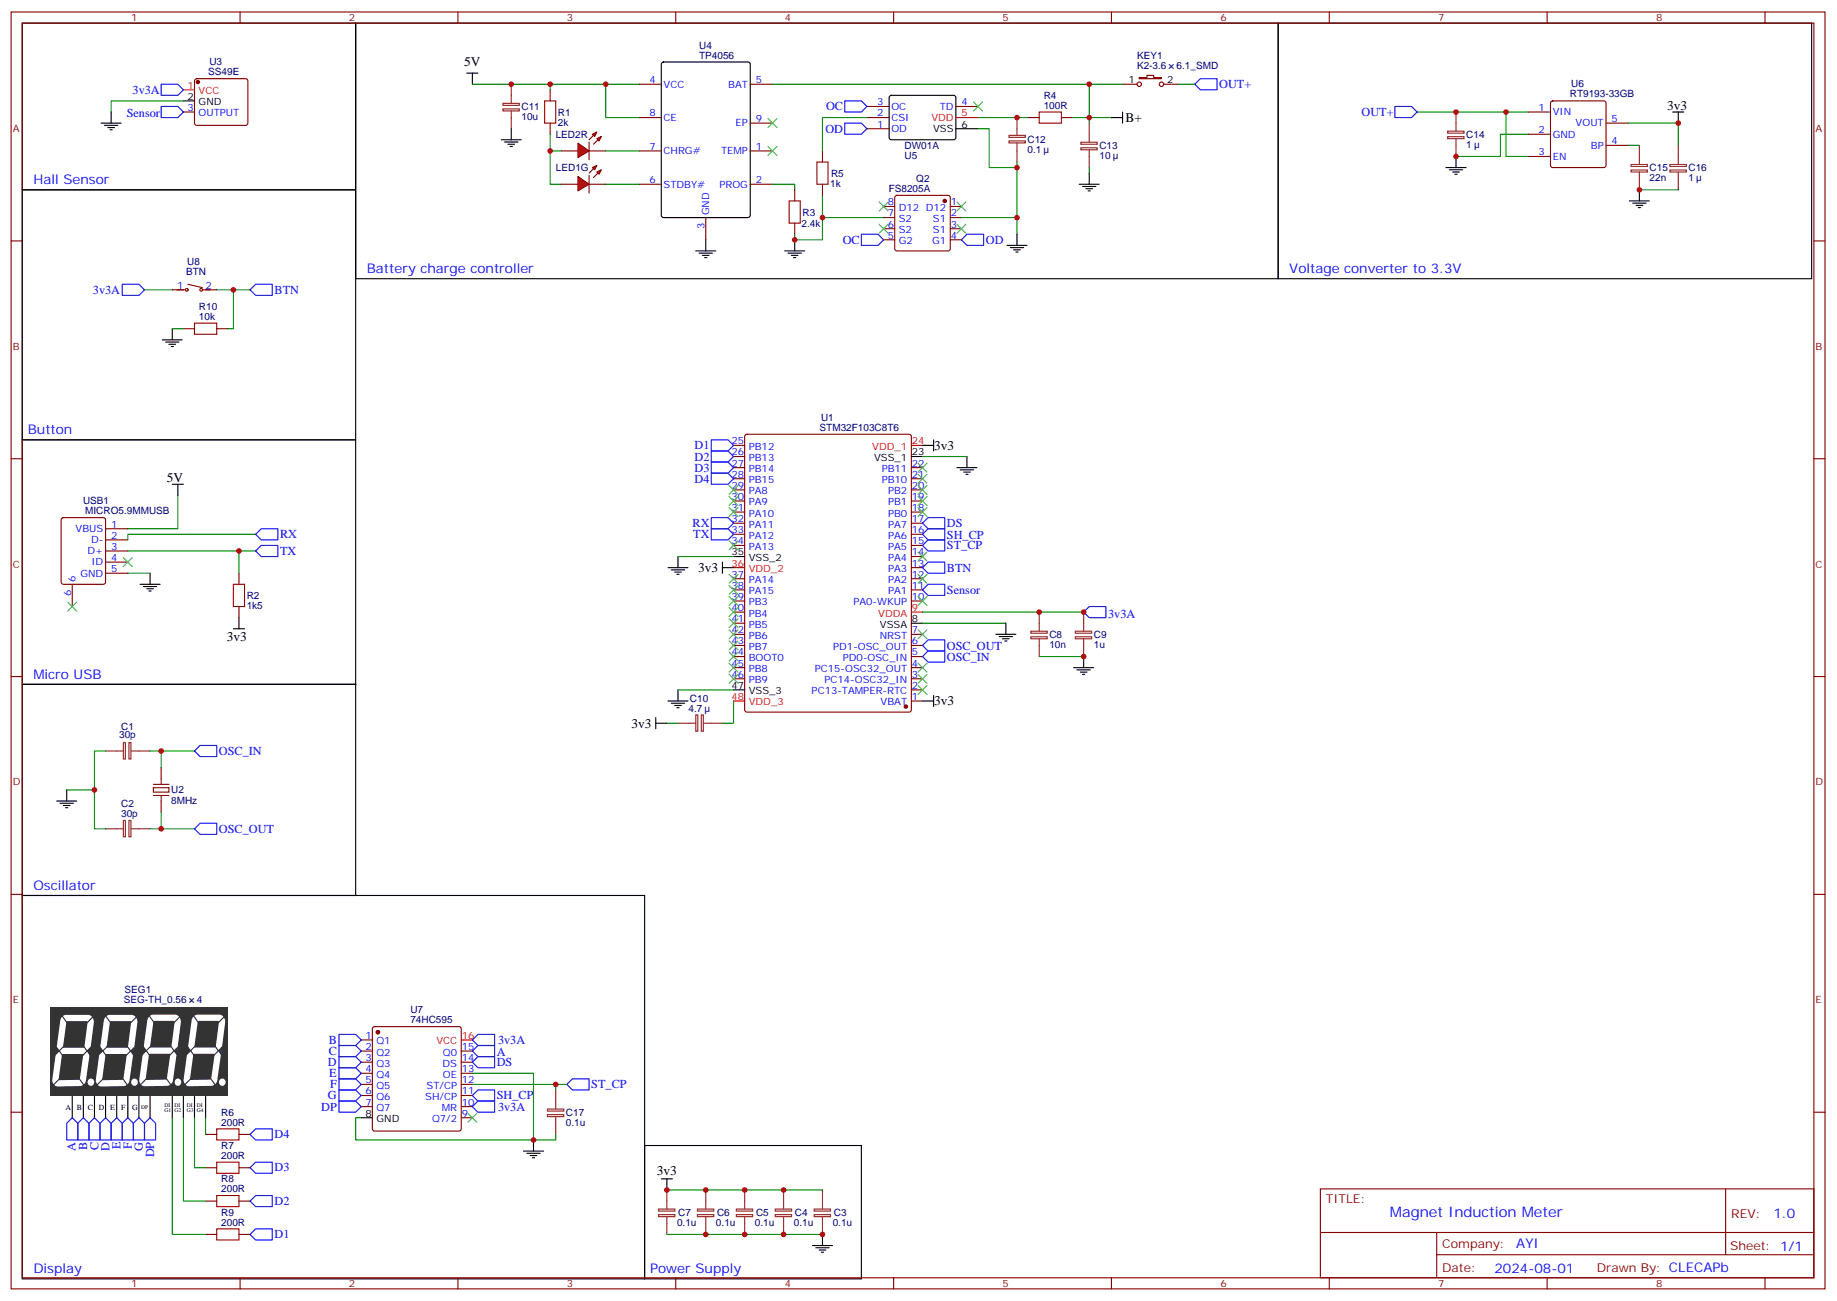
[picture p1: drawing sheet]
<svg xmlns="http://www.w3.org/2000/svg" width="583mm" height="413mm" viewBox="0 0 583 413" stroke-linecap="round" stroke-linejoin="round" font-family="sans-serif">
<g fill="none" stroke="#870000" stroke-width=".35">
<path d="M58.2 35.6h3.5M62 25.2l.4-.2h15.6l.5 .2 .2 .5v13.4l-.3 .5-.4 .2h-15.6l-.5-.2-.2-.5v-13.4zM202.8 26.7h7.1M202.8 37.3h7.1M238.1 26.7h7.1M238.1 39.1h7.1M202.8 47.9h7.1M202.8 58.5h7.1M238.1 47.9h7.1M238.1 58.5h7.1M224 69.1v7M236.6 138.1l.5-.2h51.5l.6 .4 .1 87.1-.5 .6-51.7 .1-.7-.5v-87z"/>
<path d="M232.8 159h3.6M232.8 155.5h3.6M232.8 152h3.6M232.8 148.4h3.6M232.8 141.4h3.6M232.8 144.9h3.6M289.3 159h3.5M289.3 155.5h3.5M289.3 152h3.5M289.3 148.4h3.5M19.6 164.5l.5-.2h12.7l.7 .5v20l-.4 .6-13 .1-.6-.5-.1-20zM33.5 167.9h7.1"/>
<path d="M33.5 171.4h7.1M33.5 174.9h7.1M33.5 178.4h7.1M232.8 173.1h3.6M232.8 169.6h3.6M232.8 166.1h3.6M232.8 162.6h3.6M289.3 176.7h3.5M289.3 173.1h3.5M289.3 169.6h3.5M289.3 166.1h3.5M289.3 162.6h3.5"/>
<path d="M22.9 185.5v7M33.5 182h7.1M75.8 182v3.5M75.8 192.5v3.6M232.8 190.8h3.6M232.8 187.3h3.6M232.8 183.7h3.6M232.8 194.3h3.6M232.8 197.8h3.6M289.3 190.8h3.5M289.3 187.3h3.5M289.3 183.7h3.5"/>
<path d="M289.3 180.2h3.5M232.8 215.5h3.6M232.8 211.9h3.6M232.8 208.4h3.6M232.8 204.9h3.6M232.8 201.4h3.6M289.3 219h3.5M289.3 215.5h3.5M289.3 211.9h3.5M289.3 208.4h3.5M289.3 204.9h3.5M289.3 201.4h3.5"/>
<path d="M289.3 222.5h3.5M48.7 250h4.9v1.5h-4.9zM51.2 243.7v3.5M51.2 254.3v3.5"/>
</g>
<g fill="#870000" stroke="#870000" stroke-width=".35">
<circle cx="287.5" cy="224.3" r=".53"/>
<circle cx="62.8" cy="26" r=".53"/>
</g>
<g fill="none" stroke="#000" stroke-width=".35">
<path d="M7.1 7.3h105.8v53h-105.8zM210.1 19.9l.5-.2h26.8l.7 .4v48.3l-.4 .6-27.1 .1-.6-.5-.1-48.2zM32.1 39.1h6.4M33.2 39.8h4.2M35.3 35.6v3.5M58.2 32h3.5M148.2 23.2h3.5M149.9 23.2v3.5M34.2 40.5h2.1M34.9 41.2h.7M220.8 79.7h6.4M224 76.1v3.6"/>
<path d="M221.9 80.4h4.2M223 81.1h2.1M223.7 81.8h.7M7.1 139.6h105.8v77.6h-105.8zM54.7 153.7h3.5M56.4 153.7v3.6M289.3 144.9h3.5M303.7 148.4h6.4M304.8 149.2h4.2M305.9 149.9h2.1M306.6 150.6h.7M306.9 144.9v3.5"/>
<path d="M215.2 176.7v3.5M232.8 176.7h3.6M44.4 185.5h6.4M45.5 186.2h4.2M46.6 186.9h2.1M47.3 187.6h.7M47.6 182v3.5M74.1 199.6h3.5M75.8 196.1v3.5M212 180.2h6.4M213.1 180.9h4.2M214.1 181.6h2.2"/>
<path d="M214.8 182.3h.7M289.3 197.8h3.5M319.3 197.8v3.6M7.1 217.2h105.8v67.1h-105.8zM215.2 219v3.5M232.8 219h3.6M316.1 201.4h6.3M317.1 202.1h4.3M318.2 202.8h2.1M318.9 203.5h.7M340.8 211.9h6.3M341.8 212.7h4.3"/>
<path d="M342.9 213.4h2.1M343.6 214.1h.7M344 208.4v3.5M212 222.5h6.4M213.1 223.2h4.2M214.1 223.9h2.2M214.8 224.6h.7M18 254.3h6.3M19 255h4.3M20.1 255.7h2.1M20.8 256.4h.7M21.2 250.8v3.5"/>
<path d="M204.6 363.6h68.8v42.4h-68.8zM209.9 374.2h3.5M211.7 374.2v3.6M257.9 395.4h6.3M258.9 396.1h4.3M260 396.8h2.1M260.7 397.5h.7M261.1 391.9v3.5"/>
</g>
<path d="M58.2 28.5h3.5M289.3 141.4h3.5M232.8 180.2h3.6M289.3 194.3h3.5M232.8 222.5h3.6" fill="none" stroke="#f00" stroke-width=".35"/>
<g fill="none" stroke="#008700" stroke-width=".35">
<path d="M58.2 32h-22.9v3.6M56.4 157.3v10.6h-15.8M292.8 144.9h14.1M40.6 174.9h35.2v7.1M75.8 174.9h5.3M81.1 169.6h-40.5v1.8M215.2 176.7h17.6M292.8 197.8h26.5M215.2 219h17.6M329.8 208.4h14.2M33.5 238.4h-3.5v24.7h3.5M47.6 238.4h3.6v5.3"/>
<path d="M51.2 238.4h10.5M211.7 229.6h3.5M232.8 222.5v7.1h-3.5M21.2 250.8h8.8M51.2 257.8v5.3h-3.6M51.2 263.1h10.5M211.7 377.8h49.4M211.7 391.9h49.4"/>
</g>
<path d="M74.1 185.5h3.5v7h-3.5z" fill="none" stroke="#a10000" stroke-width=".35"/>
<path d="M48.7 252.5h4.9M48.7 249h4.9M51.2 247.2v1.8M51.2 252.5v1.8" fill="none" stroke="#871200" stroke-width=".35"/>
<g fill="none" stroke="#8c2424" stroke-width=".35">
<path d="M329.8 194.3v6M344 194.3v6M327.2 200.4h5.2v.6h-5.2zM327.2 202.1h5.2v.7h-5.2zM329.8 202.8v5.6M341.3 200.4h5.2v.6h-5.2zM341.3 202.1h5.2v.7h-5.2zM344 202.8v5.6M33.5 238.4h5.7M39.2 235.8h.6v5.1h-.6zM40.9 235.8h.7v5.1h-.7zM41.6 238.4h6"/>
<path d="M215.2 229.6h5.6M220.8 226.9h.7v5.2h-.7zM222.6 226.9h.6v5.2h-.6zM223.3 229.6h6M33.5 263.1h5.7M39.2 260.5h.6v5.1h-.6zM40.9 260.5h.7v5.1h-.7zM41.6 263.1h6M211.7 377.8v6M224 377.8v6M236.4 377.8v6M248.7 377.8v6"/>
<path d="M261.1 377.8v6M209 383.8h5.2v.7h-5.2zM209 385.6h5.2v.6h-5.2zM211.7 386.2v5.7M221.4 383.8h5.2v.7h-5.2zM221.4 385.6h5.2v.6h-5.2zM224 386.2v5.7M233.7 383.8h5.2v.7h-5.2zM233.7 385.6h5.2v.6h-5.2zM236.4 386.2v5.7M246.1 383.8h5.1v.7h-5.1zM246.1 385.6h5.1v.6h-5.1z"/>
<path d="M248.7 386.2v5.7M258.4 383.8h5.2v.7h-5.2zM258.4 385.6h5.2v.6h-5.2zM261.1 386.2v5.7"/>
</g>
<path d="M51.2 26.7h5.2l1.8 1.8-1.8 1.8h-5.2zM51.2 33.8h5.2l1.8 1.8-1.8 1.7h-5.2zM81.1 169.6l1.8-1.7h5.3v3.5h-5.3zM82.9 173.1h5.3v3.6h-5.3l-1.8-1.8zM225.8 164.3h5.3l1.7 1.8-1.7 1.8h-5.3zM225.8 167.9h5.3l1.7 1.7-1.7 1.8h-5.3zM292.8 187.3l1.8-1.8h5.3v3.5h-5.3zM292.8 204.9l1.8-1.8h5.3v3.6h-5.3zM294.6 206.7h5.3v3.5h-5.3l-1.8-1.8zM61.7 238.4l1.8-1.8h5.3v3.6h-5.3zM61.7 263.1l1.8-1.8h5.3v3.6h-5.3z" fill="none" stroke="#00f" stroke-width=".35"/>
<path d="M39.2 177l2.8 2.8M42 177l-2.8 2.8" fill="none" stroke="#3c3" stroke-width=".35"/>
<g fill="#f00" stroke="#870000" stroke-width=".35">
<path d="M183.4 56l3.6 2.5-3.6 2.1z"/>
<path d="M187 55.7v5.6z"/>
</g>
<g fill="#870000" stroke="#870000" stroke-width=".35">
<path d="M187 55l1.4-1.4z"/>
<path d="M188.4 56.4l1.4-1.4z"/>
</g>
<g fill="#f00" stroke="#870000" stroke-width=".35">
<path d="M188 53.2l1.4-.7-.7 1.4z"/>
<path d="M189.4 54.6l1.5-.7-.8 1.4z"/>
</g>
<path d="M178.2 58.5h5.2M187 58.5h5.3" fill="none" stroke="#870000" stroke-width=".35"/>
<g fill="#f00" stroke="#870000" stroke-width=".35">
<path d="M183.4 45.4l3.6 2.5-3.6 2.1z"/>
<path d="M187 45.1v5.6z"/>
</g>
<g fill="#870000" stroke="#870000" stroke-width=".35">
<path d="M187 44.4l1.4-1.4z"/>
<path d="M188.4 45.8l1.4-1.4z"/>
</g>
<g fill="#f00" stroke="#870000" stroke-width=".35">
<path d="M188 42.6l1.4-.7-.7 1.4z"/>
<path d="M189.4 44l1.5-.7-.8 1.4z"/>
</g>
<g fill="none" stroke="#870000" stroke-width=".35">
<path d="M174.6 28.5v3.5M174.6 39.1v3.5M275.2 37.3h7M275.2 33.8h7M303.4 33.8h7M326.3 37.3h3.5M336.9 37.3h3.5M485.1 35.6h7M492.4 32.2l.4-.2h16.3l.5 .2 .2 .5v19.8l-.3 .5-.4 .2h-16.3l-.5-.2-.2-.5v-19.8zM509.8 39.1h7M178.2 47.9h5.2M187 47.9h5.3"/>
<path d="M261.1 47.9v3.5M261.1 58.5v3.5M275.2 40.9h7M485.1 42.6h7M485.1 49.7h7M509.8 46.1h7M252.2 60.3v3.5M252.2 70.8v3.6M280.5 65.5h3.5M280.5 69.1h3.5M280.5 72.6h3.5M280.5 76.1h3.5"/>
<path d="M284.2 62.2l.5-.2h16.2l.5 .2 .2 .5v16.3l-.2 .5-.5 .2h-16.2l-.5-.3-.2-.4v-16.3zM301.6 65.5h3.6M301.6 69.1h3.6M301.6 72.6h3.6M301.6 76.1h3.6"/>
</g>
<g fill="none" stroke="#008700" stroke-width=".35">
<path d="M192.3 26.7h-17.7v1.8M202.8 26.7h-10.5v10.6h10.5M275.2 37.3h-14.1v10.6M310.4 37.3h15.9M449.8 35.6h35.3M478 35.6v14.1h7.1M516.8 39.1h15.9v7M174.6 42.6v15.9h3.6M174.6 47.9h3.6M192.3 47.9h10.5M192.3 58.5h10.5M245.2 58.5h7v1.8"/>
<path d="M310.4 40.9h3.6v12.3h8.8M322.8 51.4v23M345.7 53.2v1.8M485.1 42.6h-8.9v7.1h-14.1M261.1 69.1v7h-8.9v-1.7M261.1 62v7.1h19.4M305.2 69.1h17.6M520.3 60.3h12.4"/>
</g>
<path d="M172.9 32h3.5v7.1h-3.5zM329.8 35.6h7.1v3.5h-7.1zM259.3 51.4h3.5v7.1h-3.5zM250.5 63.8h3.5v7h-3.5z" fill="none" stroke="#a10000" stroke-width=".35"/>
<g fill="none" stroke="#000" stroke-width=".35">
<path d="M112.9 7.3h292.8v81.2h-292.8zM405.7 7.3h169.3v81.2h-169.3zM282.5 30.5l.4-.2h20.1l.4 .7-.1 12.9-.6 .5-20-.1-.5-.6v-12.7zM530.9 35.6h3.6M532.7 35.6v3.5M159.1 44.4h6.4M160.2 45.1h4.2M161.2 45.8h2.1M161.9 46.5h.7M162.3 40.9v3.5M303.4 40.9h7M342.5 58.5h6.4"/>
<path d="M343.6 59.2h4.2M344.7 59.9h2.1M345.7 55v3.5M459 53.2h6.3M460 53.9h4.3M461.1 54.6h2.1M461.8 55.3h.7M462.1 49.7v3.5M249.1 79.7h6.3M252.2 76.1v3.6M319.6 77.9h6.4M320.7 78.6h4.2"/>
<path d="M321.7 79.3h2.1M322.8 74.4v3.5M345.4 60.6h.7M517.2 63.8h6.3M518.2 64.5h4.3M519.3 65.2h2.1M520 65.9h.7M520.3 60.3v3.5M250.1 80.4h4.3M251.2 81.1h2.1M251.9 81.8h.7M322.4 80h.7"/>
<path d="M22.9 347.8v7M26.5 347.8v7M30 347.8v7M33.5 347.8v7M37 347.8v7M40.6 347.8v7M44.1 347.8v7M47.6 347.8v7M54.7 347.8v7M58.2 347.8v7M61.7 347.8v7M65.3 347.8v7"/>
</g>
<g fill="none" stroke="#8c2424" stroke-width=".35">
<path d="M159.6 32.8h5.2v.6h-5.2zM159.6 34.6h5.2v.6h-5.2zM162.3 26.7v6M162.3 35.2v5.7M322.8 37.3v5.7M345.7 39.1v6M462.1 35.6v6M320.3 44.7h5.1v.7h-5.1zM320.3 43h5.1v.6h-5.1zM322.8 45.4v6M343.1 45.2h5.2v.6h-5.2zM343.1 46.9h5.2v.7h-5.2z"/>
<path d="M345.7 47.6v5.6M459.5 41.6h5.2v.7h-5.2zM459.5 43.4h5.2v.6h-5.2zM462.1 44v5.7M517.7 52.2h5.2v.6h-5.2zM517.7 54h5.2v.6h-5.2zM520.3 46.1v6M520.3 54.6v5.7M530 52.2h5.2v.6h-5.2zM530 54h5.2v.6h-5.2zM532.7 46.1v6M532.7 54.6v5.7"/>
</g>
<path d="M303.4 37.3h7" fill="none" stroke="#f00" stroke-width=".35"/>
<path d="M268.1 32h5.3l1.8 1.8-1.8 1.8h-5.3zM268.1 39.1h5.3l1.8 1.8-1.8 1.7h-5.3zM379.2 26.7l1.8-1.7h5.3v3.5h-5.3zM442.7 33.8h5.3l1.8 1.8-1.8 1.7h-5.3zM273.4 74.4h5.3l1.8 1.7-1.8 1.8h-5.3zM306.9 74.4h5.3v3.5h-5.3l-1.7-1.8z" fill="none" stroke="#00f" stroke-width=".35"/>
<circle cx="299.9" cy="63.8" r=".53" fill="#870000" stroke="#870000" stroke-width=".35"/>
<g fill="none" stroke="#3c3" stroke-width=".35">
<path d="M243.8 37.7l2.8 2.8M246.6 37.7l-2.8 2.8M309 32.4l2.9 2.8M311.9 32.4l-2.9 2.8M243.8 46.5l2.8 2.8M246.6 46.5l-2.8 2.8M279 64.1l2.9 2.9M279 71.2l2.9 2.8M281.9 64.1l-2.9 2.9M281.9 71.2l-2.9 2.8M303.7 64.1l2.9 2.9M303.7 71.2l2.9 2.8"/>
<path d="M306.6 64.1l-2.9 2.9M306.6 71.2l-2.9 2.8"/>
</g>
<path d="M15.9 319.5h56.4v28.3h-56.4z" fill="#333"/>
<path d="M27.6 333.5l-1.3 9.5-.4 .5-.5 .3h-7.4l-.4-.9 2.5-18.9 .8-.8h7.1l.5 .3 .3 1-1.2 9.1h-8.8M41.4 333.6l-1.3 9.4-.4 .5-.5 .3h-7.4l-.4-.9 2.5-18.9 .8-.8h7.2l.4 .3 .3 1-1.2 9.1h-8.8M55.2 333.5l-1.3 9.4-.4 .6-.5 .2h-7.4l-.4-.8 2.5-18.9 .8-.9h7.2l.4 .3 .3 1-1.2 9.1h-8.8M69.3 333.5l-1.3 9.4-.4 .6-.5 .2h-7.4l-.4-.8 2.5-18.9 .8-.9h7.1l.5 .3 .3 1-1.2 9.1h-8.8" fill="none" stroke="#fff" stroke-width="2"/>
<path d="M19.4 322l8.2 11.6-11.1 11.3M29.8 322.5l-11 11.1 8.4 11.7M33.2 322l8.2 11.6-11.1 11.3M43.6 322.5l-11 11.1 8.4 11.7M47 321.9l8.2 11.7-11.1 11.2M57.4 322.4l-11 11.1 8.4 11.7M61.1 321.9l8.2 11.7-11.1 11.2M71.5 322.4l-11 11.1 8.4 11.7" fill="none" stroke="#333" stroke-width=".35"/>
<path d="M70.6 332l-1.5 1.5 1.1 1.6zM59.5 332l1.2 1.6-1.6 1.6zM55.1 333.5l1 1.6 .4-3zM45.5 331.9l1.1 1.7-1.6 1.5zM41.3 333.6l1.1 1.6 .3-3zM31.6 331.9l1.2 1.7-1.7 1.7zM29 332.1l-1.6 1.5 1.3 1.7zM17.8 332l1.2 1.6-1.7 1.7z" fill="#333"/>
<g fill="#fff">
<circle cx="28.8" cy="343.5" r="1.12"/>
<circle cx="42.6" cy="343.5" r="1.12"/>
<circle cx="56.4" cy="343.5" r="1.12"/>
<circle cx="70.5" cy="343.5" r="1.12"/>
</g>
<circle cx="119.9" cy="327.7" r=".53" fill="#870000" stroke="#870000" stroke-width=".35"/>
<g fill="none" stroke="#870000" stroke-width=".35">
<path d="M3.5 3.8h575.8v405.4h-575.8zM7.1 7.3h568.6v398.3h-568.6zM76.2 3.8v3.5M145.3 3.8v3.5M214.5 3.8v3.5M283.6 3.8v3.5M352.8 3.8v3.5M421.9 3.8v3.5M491.1 3.8v3.5M560.2 3.8v3.5M356.3 26.7h4.6M361.6 24.6h2.5v-.7h2.1v.7h2.5v.4h-7.1z"/>
<path d="M369.4 26.7h4.5M3.5 76.5h3.6M575.7 76.5h3.6M54.7 92h3.9M59.6 90.2l4.6 1.1M64.2 92h4.6M58.2 104.4h3.5M68.8 104.4h3.5M3.5 145.6h3.6M575.7 145.6h3.6M3.5 214.8h3.6M575.7 214.8h3.6"/>
<path d="M3.5 283.9h3.6M575.7 283.9h3.6M114.7 330.1h3.5M114.7 333.7h3.5M114.7 337.2h3.5M118.4 326.1l.5-.2h26.8l.5 .2 .2 .5v31.8l-.2 .5-.5 .2h-26.8l-.5-.3-.2-.4v-31.8zM146.4 333.7h3.5M146.4 337.2h3.5M3.5 353.1h3.6M114.7 340.7h3.5M114.7 344.2h3.5M114.7 347.8h3.5"/>
<path d="M114.7 351.3h3.5M146.4 340.7h3.5M146.4 344.2h3.5M146.4 347.8h3.5M146.4 351.3h3.5M146.4 354.8h3.5M575.7 353.1h3.6M65.3 360.1h3.5M65.3 370.7h3.5M75.8 360.1h3.6M75.8 370.7h3.6M419.1 377.4h156.6v28.2h-156.6z"/>
<path d="M547.7 377.4v20.9M65.3 381.3h3.5M65.3 391.9h3.5M75.8 381.3h3.6M75.8 391.9h3.6M419.1 391.2h156.5M456 398.3h119.6M456 391.2v14.2M76.2 405.6v3.6M145.3 405.6v3.6M214.5 405.6v3.6M283.6 405.6v3.6"/>
<path d="M352.8 405.6v3.6M421.9 405.6v3.6M491.1 405.6v3.6M560.2 405.6v3.6"/>
<circle cx="361.6" cy="26.7" r=".71"/>
<circle cx="368.7" cy="26.7" r=".71"/>
<circle cx="59.3" cy="92" r=".44"/>
<circle cx="63.9" cy="92" r=".44"/>
</g>
<g fill="none" stroke="#000" stroke-width=".35">
<path d="M352.8 37.3h3.5M356.3 35.6v3.5M7.1 60.3h105.8v79.3h-105.8zM51.5 107.9h6.4M52.6 108.6h4.2M53.6 109.3h2.1M54.3 110h.7M54.7 104.4v3.5M296.3 139.6v3.6M292.8 141.4h3.5M229.3 178.4v3.6M229.3 180.2h3.5"/>
<path d="M208.1 229.6h3.6M208.1 227.8v3.6M292.8 222.5h3.5M296.3 220.8v3.5M7.1 284.3h197.5v121.7h-197.5zM114.7 354.8h3.5M166.2 365.4h6.3M167.2 366.1h4.2M168.3 366.8h2.1M169 367.5h.7M169.3 361.9v3.5"/>
</g>
<path d="M146.4 330.1h3.5" fill="none" stroke="#f00" stroke-width=".35"/>
<g fill="none" stroke="#008700" stroke-width=".35">
<path d="M149.9 26.7h24.7M245.2 26.7h111.1M340.4 37.3h12.4M345.7 26.7v12.4M373.9 26.7h5.3M516.8 46.1h3.5M45.9 92h8.8M68.8 92h10.6M74.1 92v12.4h-1.8M54.7 104.4h3.5M40.6 182h7M292.8 194.3h51.2"/>
<path d="M54.7 354.8v37.1h10.6M58.2 354.8v26.5h7.1M61.7 354.8v15.9h3.6M65.3 354.8v5.3M114.7 354.8h-1.8v7.1h56.4M149.9 340.7h19.4v21.2M149.9 344.2h30M176.4 344.2v1.8M176.4 360.1v1.8h-7.1"/>
</g>
<g fill="none" stroke="#00f" stroke-width=".35">
<path d="M38.8 90.2h5.3l1.8 1.8-1.8 1.8h-5.3zM81.1 90.2h5.3v3.6h-5.3l-1.7-1.8zM225.8 139.6h5.3l1.7 1.8-1.7 1.8h-5.3zM225.8 143.2h5.3l1.7 1.7-1.7 1.8h-5.3zM225.8 146.7h5.3l1.7 1.7-1.7 1.8h-5.3zM225.8 150.2h5.3l1.7 1.8-1.7 1.7h-5.3zM292.8 166.1l1.8-1.8h5.3v3.6h-5.3zM292.8 173.1l1.8-1.7h5.3v3.5h-5.3zM294.6 167.9h5.3v3.5h-5.3l-1.8-1.8zM292.8 180.2l1.8-1.8h5.3v3.6h-5.3zM344 194.3l1.7-1.8h5.3v3.6h-5.3zM107.6 328.4h5.3l1.8 1.7-1.8 1.8h-5.3z"/>
<path d="M107.6 331.9h5.3l1.8 1.8-1.8 1.7h-5.3zM107.6 335.4h5.3l1.8 1.8-1.8 1.7h-5.3zM107.6 338.9h5.3l1.8 1.8-1.8 1.8h-5.3zM149.9 330.1l1.8-1.7h5.3v3.5h-5.3zM149.9 337.2l1.8-1.8h5.3v3.5h-5.3zM151.7 331.9h5.3v3.5h-5.3l-1.8-1.7zM22.9 354.8l1.8 1.8v5.3h-3.5v-5.3zM26.5 354.8l1.7 1.8v5.3h-3.5v-5.3zM30 354.8l1.7 1.8v5.3h-3.5v-5.3zM31.7 356.6l1.8-1.8 1.8 1.8v5.3h-3.6zM35.3 356.6l1.7-1.8 1.8 1.8v5.3h-3.5zM38.8 356.6l1.8-1.8 1.7 1.8v5.3h-3.5z"/>
<path d="M42.3 356.6l1.8-1.8 1.8 1.8v5.3h-3.6zM45.9 356.6l1.7-1.8 1.8 1.8v5.3h-3.5zM107.6 342.5h5.3l1.8 1.7-1.8 1.8h-5.3zM107.6 346h5.3l1.8 1.8-1.8 1.7h-5.3zM107.6 349.5h5.3l1.8 1.8-1.8 1.8h-5.3zM149.9 347.8l1.8-1.8h5.3v3.5h-5.3zM149.9 351.3l1.8-1.8h5.3v3.6h-5.3zM179.9 344.2l1.8-1.7h5.3v3.5h-5.3zM79.4 370.7l1.7-1.8h5.3v3.6h-5.3zM79.4 360.1l1.7-1.7h5.3v3.5h-5.3zM81.1 379.5h5.3v3.5h-5.3l-1.7-1.7zM79.4 391.9l1.7-1.8h5.3v3.5h-5.3z"/>
</g>
<path d="M173.7 352.1h5.2v.6h-5.2zM173.7 353.8h5.2v.7h-5.2zM176.4 346v6M176.4 354.5v5.6" fill="none" stroke="#8c2424" stroke-width=".35"/>
<g fill="none" stroke="#3c3" stroke-width=".35">
<path d="M231.4 157.6l2.8 2.8M231.4 154.1l2.8 2.8M234.2 157.6l-2.8 2.8M234.2 154.1l-2.8 2.8M291.4 147l2.8 2.9M291.4 150.6l2.8 2.8M291.4 154.1l2.8 2.8M291.4 157.6l2.8 2.8M294.2 154.1l-2.8 2.8M294.2 150.6l-2.8 2.8M294.2 147l-2.8 2.9M294.2 157.6l-2.8 2.8"/>
<path d="M231.4 171.7l2.8 2.9M231.4 161.1l2.8 2.9M234.2 171.7l-2.8 2.9M234.2 161.1l-2.8 2.9M291.4 161.1l2.8 2.9M291.4 175.3l2.8 2.8M294.2 161.1l-2.8 2.9M294.2 175.3l-2.8 2.8M21.5 191.1l2.8 2.9M24.3 191.1l-2.8 2.9M231.4 200l2.8 2.8M231.4 196.4l2.8 2.8"/>
<path d="M231.4 192.9l2.8 2.8M231.4 189.4l2.8 2.8M231.4 185.8l2.8 2.9M231.4 182.3l2.8 2.8M234.2 200l-2.8 2.8M234.2 196.4l-2.8 2.8M234.2 192.9l-2.8 2.8M234.2 189.4l-2.8 2.8M234.2 185.8l-2.8 2.9M234.2 182.3l-2.8 2.8M291.4 182.3l2.8 2.8M291.4 189.4l2.8 2.8"/>
<path d="M291.4 200l2.8 2.8M294.2 182.3l-2.8 2.8M294.2 189.4l-2.8 2.8M294.2 200l-2.8 2.8M231.4 214.1l2.8 2.8M231.4 210.5l2.8 2.9M231.4 207l2.8 2.8M231.4 203.5l2.8 2.8M234.2 214.1l-2.8 2.8M234.2 210.5l-2.8 2.9M234.2 207l-2.8 2.8M234.2 203.5l-2.8 2.8"/>
<path d="M291.4 210.5l2.8 2.9M291.4 214.1l2.8 2.8M291.4 217.6l2.8 2.8M294.2 210.5l-2.8 2.9M294.2 214.1l-2.8 2.8M294.2 217.6l-2.8 2.8M148.5 353.4l2.8 2.8M151.3 353.4l-2.8 2.8"/>
</g>
<path d="M61.7 102.6h7.1v3.5h-7.1zM68.8 358.4h7v3.5h-7zM68.8 368.9h7v3.6h-7zM68.8 379.5h7v3.5h-7zM68.8 390.1h7v3.5h-7z" fill="none" stroke="#a10000" stroke-width=".35"/>
<g fill="#c00">
<circle cx="51.2" cy="238.4" r=".88"/>
<circle cx="51.2" cy="263.1" r=".88"/>
<circle cx="248.7" cy="377.8" r=".88"/>
<circle cx="236.4" cy="377.8" r=".88"/>
<circle cx="224" cy="377.8" r=".88"/>
<circle cx="248.7" cy="391.9" r=".88"/>
<circle cx="236.4" cy="391.9" r=".88"/>
<circle cx="224" cy="391.9" r=".88"/>
<circle cx="261.1" cy="391.9" r=".88"/>
<circle cx="75.8" cy="174.9" r=".88"/>
<circle cx="30" cy="250.8" r=".88"/>
<circle cx="211.7" cy="377.8" r=".88"/>
<circle cx="344" cy="208.4" r=".88"/>
<circle cx="174.6" cy="47.9" r=".88"/>
<circle cx="322.8" cy="37.3" r=".88"/>
<circle cx="322.8" cy="69.1" r=".88"/>
<circle cx="261.1" cy="69.1" r=".88"/>
<circle cx="252.2" cy="76.1" r=".88"/>
<circle cx="322.8" cy="53.2" r=".88"/>
<circle cx="462.1" cy="35.6" r=".88"/>
<circle cx="462.1" cy="49.7" r=".88"/>
<circle cx="478" cy="35.6" r=".88"/>
<circle cx="520.3" cy="60.3" r=".88"/>
<circle cx="532.7" cy="39.1" r=".88"/>
<circle cx="176.4" cy="344.2" r=".88"/>
<circle cx="169.3" cy="361.9" r=".88"/>
<circle cx="345.7" cy="37.3" r=".88"/>
<circle cx="345.7" cy="26.7" r=".88"/>
<circle cx="74.1" cy="92" r=".88"/>
<circle cx="329.8" cy="194.3" r=".88"/>
<circle cx="344" cy="194.3" r=".88"/>
<circle cx="192.3" cy="26.7" r=".88"/>
<circle cx="174.6" cy="26.7" r=".88"/>
<circle cx="162.3" cy="26.7" r=".88"/>
</g>
<text font-size="4.6" fill="#00f" x="441.2" y="386.4">Magnet Induction Meter</text>
<g font-size="4.2">
<text x="147.3" y="21.1">5V</text>
<text x="529.2" y="34.9">3v3</text>
<text x="357.2" y="38.8">B+</text>
<text x="296.5" y="142.8">3v3</text>
<text x="52.9" y="153">5V</text>
<text x="221.6" y="181.6">3v3</text>
<text x="72" y="203.6">3v3</text>
<text x="296.5" y="223.9">3v3</text>
<text x="200.4" y="231">3v3</text>
<text x="208.5" y="373.1">3v3</text>
</g>
<g font-size="4.2" fill="#00f">
<text x="10.6" y="58.5">Hall Sensor</text>
<text x="116.4" y="86.7">Battery charge controller</text>
<text x="409.2" y="86.7">Voltage converter to 3.3V</text>
<text x="8.8" y="137.9">Button</text>
<text x="10.6" y="215.5">Micro USB</text>
<text x="10.6" y="282.5">Oscillator</text>
<text x="562.9" y="386.7">1.0</text>
<text x="481.3" y="396.2">AYI</text>
<text x="10.6" y="404.2">Display</text>
<text x="206.4" y="404.2">Power Supply</text>
<text x="474.4" y="404">2024-08-01</text>
</g>
<g font-size="3.9" fill="#00f">
<text x="42.1" y="29.7">3v3A</text>
<text x="387" y="27.9">OUT+</text>
<text x="262.2" y="35.1">OC</text>
<text x="40.2" y="37">Sensor</text>
<text x="432.2" y="36.9">OUT+</text>
<text x="262" y="42.1">OD</text>
<text x="267.5" y="77.4">OC</text>
<text x="312.9" y="77.3">OD</text>
<text x="29.5" y="93.3">3v3A</text>
<text x="87.1" y="93.4">BTN</text>
<text x="220.5" y="142.7">D1</text>
<text x="220.5" y="146.2">D2</text>
<text x="220.5" y="149.7">D3</text>
<text x="220.5" y="153.2">D4</text>
<text x="219.8" y="167.4">RX</text>
<text x="300.6" y="167.4">DS</text>
<text x="88.9" y="170.8">RX</text>
<text x="220.1" y="170.9">TX</text>
<text x="300.6" y="171.2">SH_CP</text>
<text x="88.9" y="176.1">TX</text>
<text x="300.6" y="174.4">ST_CP</text>
<text x="300.6" y="181.5">BTN</text>
<text x="300.6" y="188.6">Sensor</text>
<text x="351.7" y="196">3v3A</text>
<text x="300.6" y="209.8">OSC_IN</text>
<text x="300.6" y="206.3">OSC_OUT</text>
<text x="69.5" y="239.8">OSC_IN</text>
<text x="69.5" y="264.5">OSC_OUT</text>
<text x="104.3" y="331.4">B</text>
<text x="104.3" y="334.9">C</text>
<text x="157.7" y="335.1">A</text>
<text x="158.1" y="331.4">3v3A</text>
<text x="104.1" y="338.4">D</text>
<text x="104.5" y="342">E</text>
<text x="157.7" y="338.5">DS</text>
<text x="104.8" y="345.5">F</text>
<text x="187.7" y="345.4">ST_CP</text>
<text x="102" y="352.5">DP</text>
<text x="104.1" y="349">G</text>
<text x="157.7" y="349">SH_CP</text>
<text x="158.1" y="352.5">3v3A</text>
<text x="24" y="365.3" transform="rotate(-90 24 365.3)">A</text>
<text x="27.7" y="365.1" transform="rotate(-90 27.7 365.1)">B</text>
<text x="31.2" y="365.1" transform="rotate(-90 31.2 365.1)">C</text>
<text x="34.8" y="365.3" transform="rotate(-90 34.8 365.3)">D</text>
<text x="38.3" y="364.9" transform="rotate(-90 38.3 364.9)">E</text>
<text x="41.8" y="364.7" transform="rotate(-90 41.8 364.7)">F</text>
<text x="45.4" y="365.3" transform="rotate(-90 45.4 365.3)">G</text>
<text x="87.1" y="361.3">D4</text>
<text x="48.9" y="367.4" transform="rotate(-90 48.9 367.4)">DP</text>
<text x="87.1" y="371.9">D3</text>
<text x="87.1" y="382.4">D2</text>
<text x="87.1" y="393">D1</text>
</g>
<g font-size="3.9" fill="#800">
<text x="420.9" y="382">TITLE:</text>
<text x="549.5" y="386.7">REV:</text>
<text x="457.8" y="396.2">Company:</text>
<text x="549.1" y="396.8">Sheet: 1/1</text>
<text x="457.8" y="403.9">Date:</text>
<text x="506.8" y="403.9">Drawn By: CLECAPb</text>
</g>
<g font-size="3.2" fill="#800">
<text x="41.6" y="6.8">1</text>
<text x="110.8" y="6.8">2</text>
<text x="179.9" y="6.8">3</text>
<text x="249.1" y="6.8">4</text>
<text x="318.2" y="6.8">5</text>
<text x="387.3" y="6.8">6</text>
<text x="456.5" y="6.8">7</text>
<text x="525.6" y="6.8">8</text>
<text x="4.1" y="41.9">A</text>
<text x="576.3" y="41.9">A</text>
<text x="4.1" y="111.1">B</text>
<text x="576.3" y="111.1">B</text>
<text x="4.1" y="180.2">C</text>
<text x="576.3" y="180.2">C</text>
<text x="4.1" y="249.3">D</text>
<text x="576.3" y="249.3">D</text>
<text x="4.1" y="318.5">E</text>
<text x="576.3" y="318.5">E</text>
<text x="41.6" y="408.6">1</text>
<text x="110.8" y="408.6">2</text>
<text x="179.9" y="408.6">3</text>
<text x="249.1" y="408.6">4</text>
<text x="318.2" y="408.6">5</text>
<text x="387.3" y="408.6">6</text>
<text x="456.5" y="408.6">7</text>
<text x="525.6" y="408.6">8</text>
</g>
<g font-size="3.2" fill="#000080">
<text x="221.9" y="15.5">U4</text>
<text x="66.1" y="23.9">SS49E</text>
<text x="66.4" y="20.7">U3</text>
<text x="221.9" y="18.6">TP4056</text>
<text x="360.9" y="22">K2-3.6</text>
<text x="360.9" y="18.8">KEY1</text>
<text x="373.4" y="22">6.1_SMD</text>
<text x="498.7" y="27.6">U6</text>
<text x="165.5" y="35">C11</text>
<text x="331.3" y="34.5">100R</text>
<text x="331.3" y="31.3">R4</text>
<text x="498.3" y="30.9">RT9193-33GB</text>
<text x="165.5" y="38.1">10u</text>
<text x="177.1" y="39.9">2k</text>
<text x="177.1" y="36.7">R1</text>
<text x="176.4" y="43.8">LED2R</text>
<text x="287.1" y="47.3">DW01A</text>
<text x="326.1" y="45.5">C12</text>
<text x="349" y="47.3">C13</text>
<text x="465.4" y="46.9">1</text>
<text x="465.4" y="43.8">C14</text>
<text x="287.1" y="50.5">U5</text>
<text x="326.1" y="48.7">0.1</text>
<text x="349" y="50.5">10</text>
<text x="176.5" y="54.3">LED1G</text>
<text x="263.5" y="59.3">1k</text>
<text x="263.8" y="56.1">R5</text>
<text x="290.8" y="57.6">Q2</text>
<text x="523.6" y="57.5">22n</text>
<text x="523.6" y="54.3">C15</text>
<text x="535.9" y="57.5">1</text>
<text x="535.9" y="54.4">C16</text>
<text x="282.1" y="60.9">FS8205A</text>
<text x="254.4" y="72">2.4k</text>
<text x="254.7" y="68.5">R3</text>
<text x="59.1" y="87.4">BTN</text>
<text x="59.4" y="84.2">U8</text>
<text x="63.2" y="101.5">10k</text>
<text x="63.2" y="98.4">R10</text>
<text x="260.1" y="136.8">STM32F103C8T6</text>
<text x="260.6" y="133.6">U1</text>
<text x="26.3" y="160.1">USB1</text>
<text x="27" y="163.3">MICRO5.9MMUSB</text>
<text x="78.3" y="190.2">R2</text>
<text x="78.3" y="193.3">1k5</text>
<text x="333.1" y="202.5">C8</text>
<text x="347.2" y="202.5">C9</text>
<text x="333.1" y="205.7">10n</text>
<text x="347.2" y="205.7">1u</text>
<text x="218.5" y="225.9">4.7</text>
<text x="219" y="222.7">C10</text>
<text x="38.5" y="231.6">C1</text>
<text x="37.8" y="234.3">30p</text>
<text x="54.3" y="251.9">U2</text>
<text x="38.5" y="256.3">C2</text>
<text x="54.3" y="255.1">8MHz</text>
<text x="38.5" y="259.4">30p</text>
<text x="39.6" y="315.3">SEG1</text>
<text x="39.3" y="318.5">SEG-TH_0.56</text>
<text x="62.4" y="318.5">4</text>
<text x="130.3" y="321.7">U7</text>
<text x="130.3" y="324.8">74HC595</text>
<text x="70.2" y="357.3">200R</text>
<text x="70.2" y="354.1">R6</text>
<text x="179.6" y="357.4">0.1u</text>
<text x="179.6" y="354.2">C17</text>
<text x="70.2" y="364.7">R7</text>
<text x="70.2" y="367.9">200R</text>
<text x="70.2" y="375.3">R8</text>
<text x="70.2" y="378.5">200R</text>
<text x="70.2" y="389">200R</text>
<text x="70.2" y="385.9">R9</text>
<text x="214.9" y="389">0.1u</text>
<text x="215.3" y="385.9">C7</text>
<text x="227.3" y="389">0.1u</text>
<text x="227.6" y="385.9">C6</text>
<text x="239.6" y="389">0.1u</text>
<text x="240" y="385.9">C5</text>
<text x="252" y="389">0.1u</text>
<text x="252.3" y="385.9">C4</text>
<text x="264.3" y="389">0.1u</text>
<text x="264.7" y="385.9">C3</text>
</g>
<g font-size="3.2" fill="#f00">
<text x="59.5" y="28.2">1</text>
<text x="63" y="29.9">VCC</text>
<text x="295.6" y="38.4">VDD</text>
<text x="305.2" y="37">5</text>
<text x="276.9" y="142.8">VDD_1</text>
<text x="289.5" y="141">24</text>
<text x="232.2" y="179.8">36</text>
<text x="237.7" y="181.6">VDD_2</text>
<text x="278.7" y="195.7">VDDA</text>
<text x="289.5" y="194">9</text>
<text x="232.2" y="222.2">48</text>
<text x="237.7" y="223.9">VDD_3</text>
<text x="146.6" y="329.8">16</text>
<text x="138.5" y="331.5">VCC</text>
</g>
<g font-size="3.2" fill="#00f">
<text x="206.1" y="26.4">4</text>
<text x="210.6" y="27.8">VCC</text>
<text x="231.1" y="27.8">BAT</text>
<text x="239.9" y="26.4">5</text>
<text x="59.5" y="35.2">3</text>
<text x="278.4" y="33.4">3</text>
<text x="282.9" y="34.9">OC</text>
<text x="298.3" y="34.9">TD</text>
<text x="305.2" y="33.4">4</text>
<text x="488.3" y="35.2">1</text>
<text x="63" y="37">OUTPUT</text>
<text x="206.1" y="37">8</text>
<text x="210.6" y="38.4">CE</text>
<text x="233.5" y="40.1">EP</text>
<text x="239.9" y="38.7">9</text>
<text x="278.4" y="40.5">1</text>
<text x="278.4" y="37">2</text>
<text x="282.9" y="41.9">OD</text>
<text x="282.9" y="38.4">CSI</text>
<text x="492.8" y="36.6">VIN</text>
<text x="500.1" y="40.1">VOUT</text>
<text x="511.5" y="38.7">5</text>
<text x="206.1" y="47.6">7</text>
<text x="239.9" y="47.6">1</text>
<text x="488.3" y="42.3">2</text>
<text x="492.8" y="43.7">GND</text>
<text x="505" y="47.2">BP</text>
<text x="511.5" y="45.8">4</text>
<text x="210.6" y="49">CHRG#</text>
<text x="228.9" y="49">TEMP</text>
<text x="488.3" y="49.3">3</text>
<text x="492.8" y="50.7">EN</text>
<text x="206.1" y="58.1">6</text>
<text x="210.6" y="59.5">STDBY#</text>
<text x="228.3" y="59.5">PROG</text>
<text x="239.9" y="58.1">2</text>
<text x="281.8" y="65.2">8</text>
<text x="301.8" y="65.2">1</text>
<text x="225.1" y="68.4" transform="rotate(-90 225.1 68.4)">GND</text>
<text x="281.8" y="68.7">7</text>
<text x="285.3" y="70.5">S2</text>
<text x="285.3" y="67">D12 D12</text>
<text x="296.1" y="70.5">S1</text>
<text x="301.8" y="68.7">2</text>
<text x="223.7" y="72.9" transform="rotate(-90 223.7 72.9)">3</text>
<text x="281.8" y="75.8">5</text>
<text x="281.8" y="72.2">6</text>
<text x="285.3" y="77.5">G2</text>
<text x="285.3" y="74">S2</text>
<text x="295.8" y="77.5">G1</text>
<text x="296.1" y="74">S1</text>
<text x="301.8" y="72.2">3</text>
<text x="301.8" y="75.8">4</text>
<text x="56.2" y="91.7">1</text>
<text x="65.3" y="91.7">2</text>
<text x="232.2" y="141">25</text>
<text x="237.7" y="142.8">PB12</text>
<text x="232.2" y="144.6">26</text>
<text x="232.2" y="148.1">27</text>
<text x="237.7" y="146.3">PB13</text>
<text x="237.7" y="149.9">PB14</text>
<text x="279.9" y="149.9">PB11</text>
<text x="289.5" y="148.1">22</text>
<text x="232.2" y="151.6">28</text>
<text x="232.2" y="155.2">29</text>
<text x="237.7" y="153.4">PB15</text>
<text x="279.9" y="153.4">PB10</text>
<text x="289.5" y="155.2">20</text>
<text x="289.5" y="151.6">21</text>
<text x="232.2" y="158.7">30</text>
<text x="237.7" y="156.9">PA8</text>
<text x="237.7" y="160.4">PA9</text>
<text x="281.9" y="160.4">PB1</text>
<text x="281.9" y="156.9">PB2</text>
<text x="289.5" y="158.7">19</text>
<text x="35.3" y="167.5">1</text>
<text x="232.2" y="162.2">31</text>
<text x="232.2" y="165.7">32</text>
<text x="237.7" y="164">PA10</text>
<text x="237.7" y="167.5">PA11</text>
<text x="281.9" y="164">PB0</text>
<text x="281.9" y="167.5">PA7</text>
<text x="289.5" y="165.7">17</text>
<text x="289.5" y="162.2">18</text>
<text x="24" y="168.9">VBUS</text>
<text x="28.9" y="172.4">D-</text>
<text x="35.3" y="171">2</text>
<text x="232.2" y="169.3">33</text>
<text x="232.2" y="172.8">34</text>
<text x="237.7" y="171">PA12</text>
<text x="281.9" y="171">PA6</text>
<text x="289.5" y="172.8">15</text>
<text x="289.5" y="169.3">16</text>
<text x="27.8" y="176">D+</text>
<text x="29" y="179.5">ID</text>
<text x="35.3" y="174.6">3</text>
<text x="35.3" y="178.1">4</text>
<text x="237.7" y="174.6">PA13</text>
<text x="281.9" y="178.1">PA4</text>
<text x="281.9" y="174.6">PA5</text>
<text x="289.5" y="179.8">13</text>
<text x="289.5" y="176.3">14</text>
<text x="24" y="184.8" transform="rotate(-90 24 184.8)">6</text>
<text x="25.5" y="183">GND</text>
<text x="35.3" y="181.6">5</text>
<text x="232.2" y="183.4">37</text>
<text x="237.7" y="185.1">PA14</text>
<text x="281.9" y="185.1">PA2</text>
<text x="281.9" y="181.6">PA3</text>
<text x="289.5" y="183.4">12</text>
<text x="22.6" y="189.3" transform="rotate(-90 22.6 189.3)">6</text>
<text x="232.2" y="186.9">38</text>
<text x="232.2" y="190.4">39</text>
<text x="237.7" y="188.7">PA15</text>
<text x="281.9" y="188.7">PA1</text>
<text x="289.5" y="190.4">10</text>
<text x="289.5" y="186.9">11</text>
<text x="232.2" y="194">40</text>
<text x="232.2" y="197.5">41</text>
<text x="237.7" y="192.2">PB3</text>
<text x="237.7" y="195.7">PB4</text>
<text x="270.9" y="192.2">PA0-WKUP</text>
<text x="232.2" y="201">42</text>
<text x="237.7" y="199.2">PB5</text>
<text x="237.7" y="202.8">PB6</text>
<text x="279.3" y="202.8">NRST</text>
<text x="289.5" y="201">7</text>
<text x="232.2" y="204.5">43</text>
<text x="232.2" y="208.1">44</text>
<text x="237.7" y="206.3">PB7</text>
<text x="237.7" y="209.8">BOOT0</text>
<text x="264.5" y="206.3">PD1-OSC_OUT</text>
<text x="267.5" y="209.8">PD0-OSC_IN</text>
<text x="289.5" y="208.1">5</text>
<text x="289.5" y="204.5">6</text>
<text x="232.2" y="211.6">45</text>
<text x="232.2" y="215.1">46</text>
<text x="237.7" y="213.4">PB8</text>
<text x="258.7" y="213.4">PC15-OSC32_OUT</text>
<text x="289.5" y="215.1">3</text>
<text x="289.5" y="211.6">4</text>
<text x="237.7" y="216.9">PB9</text>
<text x="257.6" y="220.4">PC13-TAMPER-RTC</text>
<text x="261.7" y="216.9">PC14-OSC32_IN</text>
<text x="289.5" y="218.7">2</text>
<text x="279.5" y="223.9">VBAT</text>
<text x="289.5" y="222.2">1</text>
<text x="116" y="329.8">1</text>
<text x="116" y="333.3">2</text>
<text x="119.5" y="331.5">Q1</text>
<text x="119.5" y="335.1">Q2</text>
<text x="140.6" y="335.1">Q0</text>
<text x="146.6" y="333.3">15</text>
<text x="116" y="336.8">3</text>
<text x="116" y="340.4">4</text>
<text x="119.5" y="338.6">Q3</text>
<text x="140.5" y="338.6">DS</text>
<text x="146.6" y="340.4">13</text>
<text x="146.6" y="336.8">14</text>
<text x="116" y="343.9">5</text>
<text x="116" y="347.4">6</text>
<text x="119.5" y="342.1">Q4</text>
<text x="119.5" y="345.7">Q5</text>
<text x="135.4" y="345.7">ST/CP</text>
<text x="140.6" y="342.1">OE</text>
<text x="146.6" y="347.4">11</text>
<text x="146.6" y="343.9">12</text>
<text x="116" y="350.9">7</text>
<text x="119.5" y="349.2">Q6</text>
<text x="119.5" y="352.7">Q7</text>
<text x="135" y="349.2">SH/CP</text>
<text x="140.2" y="352.7">MR</text>
<text x="146.6" y="350.9">10</text>
<text x="137.1" y="356.2">Q7/2</text>
<text x="146.6" y="354.5">9</text>
</g>
<g font-size="3.2">
<text x="358.2" y="26.4">1</text>
<text x="370.4" y="26.4">2</text>
<text x="59.5" y="31.7">2</text>
<text x="63" y="33.4">GND</text>
<text x="296.2" y="41.9">VSS</text>
<text x="305.2" y="40.5">6</text>
<text x="277.4" y="146.3">VSS_1</text>
<text x="289.5" y="144.6">23</text>
<text x="232.2" y="176.3">35</text>
<text x="237.7" y="178.1">VSS_2</text>
<text x="289.5" y="197.5">8</text>
<text x="279.3" y="199.2">VSSA</text>
<text x="232.2" y="218.7">47</text>
<text x="237.7" y="220.4">VSS_3</text>
<text x="116" y="354.5">8</text>
<text x="119.5" y="356.2">GND</text>
</g>
<g font-size="2.5">
<text x="20.8" y="352.4">A</text>
<text x="24.3" y="352.4">B</text>
<text x="27.9" y="352.4">C</text>
<text x="31.4" y="352.4">D</text>
<text x="34.9" y="352.4">E</text>
<text x="38.5" y="352.4">F</text>
<text x="42" y="352.4">G</text>
</g>
<g font-size="1.8">
<text x="44.8" y="352">DP</text>
<text x="52.2" y="351.3">DI</text>
<text x="52.2" y="353.1">G1</text>
<text x="55.4" y="351.3">DI</text>
<text x="55.4" y="353.1">G2</text>
<text x="59.3" y="351.3">DI</text>
<text x="59.3" y="353.1">G3</text>
<text x="62.4" y="351.3">DI</text>
<text x="62.4" y="353.1">G4</text>
</g>
</svg>
